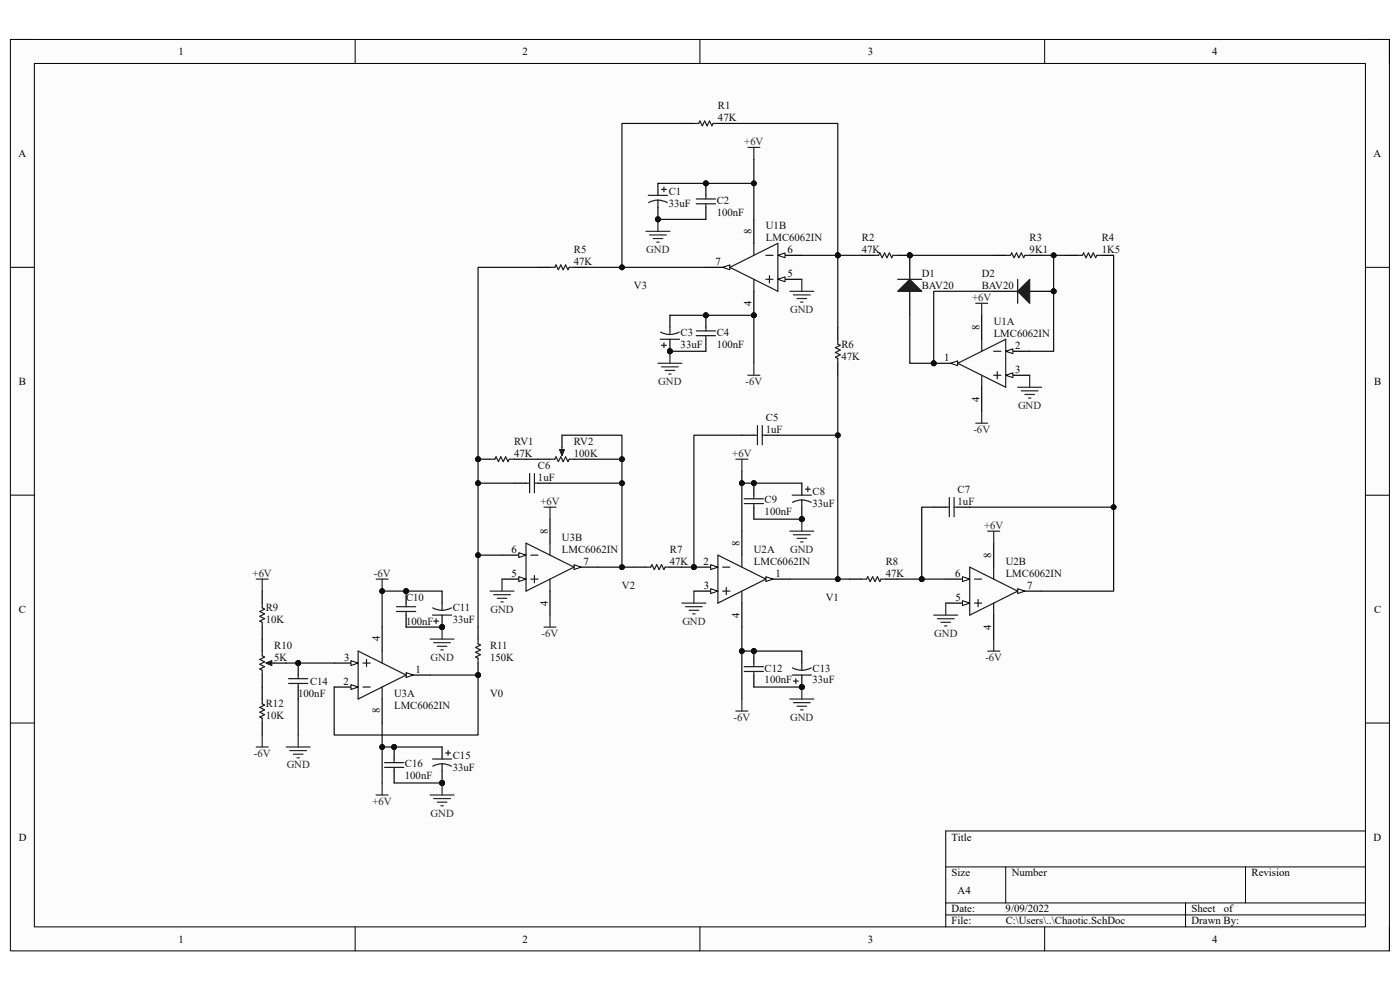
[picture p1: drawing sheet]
<svg xmlns="http://www.w3.org/2000/svg" width="297mm" height="210mm" viewBox="0 0 297 210" stroke-linecap="round" stroke-linejoin="round" font-family="sans-serif">
<path d="M2.2 8.4h292.6v193.3h-292.6z" fill-rule="evenodd" fill="#fcfcfc"/>
<path d="M2.2 8.4h292.6v193.3h-292.6z" fill="none" stroke="#000" stroke-width=".21"/>
<path d="M7.3 13.5h282.4v183.1h-282.4z" fill-rule="evenodd" fill="#fcfcfc"/>
<g fill="none" stroke="#000" stroke-width=".21">
<path d="M2.2 8.4h5.1M7.3 13.5h282.4v183.1h-282.4zM75.3 8.4v5.1M148.5 8.4v5.1M221.6 8.4v5.1M289.7 8.4h5.1v5.1M2.2 56.7h5.1M289.7 56.7h5.1M2.2 105h5.1M289.7 105.1h5.1M2.2 153.4h5.1M289.7 153.4h5.1"/>
<path d="M289.7 176.3h-89.1v20.3M75.3 196.6v5.1M148.5 196.6v5.1M200.6 183.9h89.1M200.6 191.5h89.1M200.6 194.1h89.1M213.4 183.9v7.6M221.6 196.6v5.1M251.5 191.5v5.1M264.2 183.9v7.6M294.8 196.6v5.1"/>
</g>
<circle cx="101.4" cy="97.4" r=".51" fill="#0e0e0e"/>
<circle cx="101.4" cy="97.4" r=".51" fill="none" stroke="#0e0e0e" stroke-width=".21"/>
<path d="M101.4 97.4h2.6M109.1 97.4h2.5" fill="none" stroke="#000" stroke-width=".25"/>
<circle cx="101.4" cy="97.4" r=".51" fill="#0e0e0e"/>
<circle cx="101.4" cy="97.4" r=".51" fill="none" stroke="#0e0e0e" stroke-width=".21"/>
<path d="M104 97.4h1l.2-.5 .5 1 .6-1 .5 1 .5-1 .5 1 .2-.5h1.1M137 120.3h1.1l.2-.5 .5 1 .5-1 .5 1 .5-1 .6 1 .2-.5h1" fill="none" stroke="#1c1c1c" stroke-width=".25"/>
<path d="M134.5 120.3h2.5M142.1 120.3h2.6M70.9 140.7h5.1" fill="none" stroke="#000" stroke-width=".25"/>
<path d="M74.5 140.1l1.5 .6-1.5 .5z" fill="#fbfbfb"/>
<path d="M74.5 140.1l1.5 .6-1.5 .5z" fill="none" stroke="#000" stroke-width=".21"/>
<path d="M70.9 145.7h5.1" fill="none" stroke="#000" stroke-width=".25"/>
<path d="M74.5 145.2l1.5 .5-1.5 .6z" fill="#fbfbfb"/>
<path d="M74.5 145.2l1.5 .5-1.5 .6z" fill="none" stroke="#000" stroke-width=".21"/>
<path d="M86.2 143.2h5" fill="none" stroke="#000" stroke-width=".25"/>
<path d="M86.2 142.7l1.5 .5-1.5 .5z" fill="#fbfbfb"/>
<path d="M86.2 142.7l1.5 .5-1.5 .5z" fill="none" stroke="#000" stroke-width=".21"/>
<path d="M76 138.1l10.2 5.1-10.2 5.1zM77.8 139.9v1.5M81.1 138.1v2.6M77 145.7h1.5M77 140.7h1.5M81.1 145.7v2.6" fill="none" stroke="#1c1c1c" stroke-width=".25"/>
<path d="M81.1 133v5.1M106.5 122.9h5.1M81.1 148.3v5.1" fill="none" stroke="#000" stroke-width=".25"/>
<path d="M110.1 122.3l1.5 .6-1.5 .5z" fill="#fbfbfb"/>
<path d="M110.1 122.3l1.5 .6-1.5 .5z" fill="none" stroke="#000" stroke-width=".21"/>
<path d="M106.5 117.8h5.1" fill="none" stroke="#000" stroke-width=".25"/>
<path d="M110.1 117.3l1.5 .5-1.5 .5z" fill="#fbfbfb"/>
<path d="M110.1 117.3l1.5 .5-1.5 .5z" fill="none" stroke="#000" stroke-width=".21"/>
<path d="M121.8 120.3h5.1" fill="none" stroke="#000" stroke-width=".25"/>
<path d="M121.8 119.8l1.5 .5-1.5 .5z" fill="#fbfbfb"/>
<path d="M121.8 119.8l1.5 .5-1.5 .5z" fill="none" stroke="#000" stroke-width=".21"/>
<path d="M111.6 115.2l10.2 5.1-10.2 5.1zM112.6 117.8h1.5M116.7 115.2v2.6M112.6 122.9h1.5M113.4 122.1v1.5M116.7 122.9v2.5" fill="none" stroke="#1c1c1c" stroke-width=".25"/>
<path d="M116.7 110.1v5.1M116.7 125.4v5.1" fill="none" stroke="#000" stroke-width=".25"/>
<circle cx="86.2" cy="125.4" r=".51" fill="#0e0e0e"/>
<circle cx="86.2" cy="125.4" r=".51" fill="none" stroke="#0e0e0e" stroke-width=".21"/>
<path d="M86.2 125.4v2.5M86.2 130.5v2.5" fill="none" stroke="#000" stroke-width=".25"/>
<circle cx="86.2" cy="125.4" r=".51" fill="#0e0e0e"/>
<circle cx="86.2" cy="125.4" r=".51" fill="none" stroke="#0e0e0e" stroke-width=".21"/>
<path d="M84.1 128.7h4.1M84.1 129.7h4.1M86.2 127.9v.8M86.2 129.7v.8" fill="none" stroke="#1c1c1c" stroke-width=".25"/>
<circle cx="83.6" cy="158.5" r=".51" fill="#0e0e0e"/>
<circle cx="83.6" cy="158.5" r=".51" fill="none" stroke="#0e0e0e" stroke-width=".21"/>
<path d="M83.6 158.5v2.5M83.6 163.6v2.5" fill="none" stroke="#000" stroke-width=".25"/>
<circle cx="83.6" cy="158.5" r=".51" fill="#0e0e0e"/>
<circle cx="83.6" cy="158.5" r=".51" fill="none" stroke="#0e0e0e" stroke-width=".21"/>
<path d="M81.6 161.8h4M81.6 162.8h4M83.6 161v.8M83.6 162.8v.8" fill="none" stroke="#1c1c1c" stroke-width=".25"/>
<circle cx="93.8" cy="166.1" r=".51" fill="#0e0e0e"/>
<circle cx="93.8" cy="166.1" r=".51" fill="none" stroke="#0e0e0e" stroke-width=".21"/>
<path d="M93.8 158.5v2.5M93.8 163.6v2.5" fill="none" stroke="#000" stroke-width=".25"/>
<circle cx="93.8" cy="166.1" r=".51" fill="#0e0e0e"/>
<circle cx="93.8" cy="166.1" r=".51" fill="none" stroke="#0e0e0e" stroke-width=".21"/>
<path d="M94.6 159.7h1M95.1 159.2v1M91.8 161h4M93.8 162l.8 .1 1.2 .4M93.8 162l-.8 .1-1.2 .4M93.8 162v1.6" fill="none" stroke="#1c1c1c" stroke-width=".25"/>
<circle cx="93.8" cy="133" r=".51" fill="#0e0e0e"/>
<circle cx="93.8" cy="133" r=".51" fill="none" stroke="#0e0e0e" stroke-width=".21"/>
<path d="M93.8 130.5v2.5" fill="none" stroke="#000" stroke-width=".25"/>
<circle cx="93.8" cy="133" r=".51" fill="#0e0e0e"/>
<circle cx="93.8" cy="133" r=".51" fill="none" stroke="#0e0e0e" stroke-width=".21"/>
<path d="M93.8 125.4v2.5" fill="none" stroke="#000" stroke-width=".25"/>
<path d="M91.8 130.5h4M91.8 129l1.2 .4 .8 .1M92 131.8h1M92.5 131.2v1.1M93.8 127.9v1.6M95.8 129l-1.2 .4-.8 .1" fill="none" stroke="#1c1c1c" stroke-width=".25"/>
<path d="M91.2 135.6h5.1M92 136.3h3.6M92.8 137.1h2M93.5 137.9h.5M93.8 133v2.6" fill="none" stroke="#262626" stroke-width=".25"/>
<circle cx="93.8" cy="133" r=".51" fill="#0e0e0e"/>
<circle cx="93.8" cy="133" r=".51" fill="none" stroke="#0e0e0e" stroke-width=".21"/>
<path d="M79.8 168.6h2.5M81.1 166.1v2.5M91.2 168.6h5.1M92 169.4h3.6M92.8 170.2h2M93.5 170.9h.5M93.8 166.1v2.5" fill="none" stroke="#262626" stroke-width=".25"/>
<circle cx="93.8" cy="166.1" r=".51" fill="#0e0e0e"/>
<circle cx="93.8" cy="166.1" r=".51" fill="none" stroke="#0e0e0e" stroke-width=".21"/>
<path d="M79.8 122.9h2.5M81.1 122.9v2.5" fill="none" stroke="#262626" stroke-width=".25"/>
<circle cx="81.1" cy="125.4" r=".51" fill="#0e0e0e"/>
<circle cx="81.1" cy="125.4" r=".51" fill="none" stroke="#0e0e0e" stroke-width=".21"/>
<path d="M55.6 135.6v2.5M55.6 143.2v2.5" fill="none" stroke="#000" stroke-width=".25"/>
<path d="M56.9 140.7h1.3" fill="none" stroke="#1c1c1c" stroke-width=".25"/>
<path d="M56.4 140.7l1.3-.6v1.1z" fill="#1c1c1c"/>
<path d="M55.6 127.9v1.1l.5 .2-1 .5 1 .5-1 .5 1 .5-1 .6 .5 .2v1M55.6 138.1v1l.5 .3-1 .5 1 .5-1 .5 1 .5-1 .5 .5 .3v1M56.4 140.7l1.3-.6v1.1z" fill="none" stroke="#1c1c1c" stroke-width=".25"/>
<path d="M55.6 125.4v2.5M55.6 133v2.6M58.2 140.7h2.5" fill="none" stroke="#000" stroke-width=".25"/>
<path d="M115.4 107.6h2.6M116.7 107.6v2.5M54.4 122.9h2.5M55.6 122.9v2.5M104 125.4h5.1M104.7 126.2h3.6M105.5 126.9h2M106.3 127.7h.5M106.5 122.9v2.5M115.4 133h2.6M116.7 130.5v2.5" fill="none" stroke="#262626" stroke-width=".25"/>
<circle cx="101.4" cy="143.2" r=".51" fill="#0e0e0e"/>
<circle cx="101.4" cy="143.2" r=".51" fill="none" stroke="#0e0e0e" stroke-width=".21"/>
<path d="M101.4 133v2.6M101.4 140.7v2.5" fill="none" stroke="#000" stroke-width=".25"/>
<circle cx="101.4" cy="143.2" r=".51" fill="#0e0e0e"/>
<circle cx="101.4" cy="143.2" r=".51" fill="none" stroke="#0e0e0e" stroke-width=".21"/>
<path d="M119.2 94.9v1.2M111.6 102.5h.8M112.4 100.5v4M113.4 100.5v4M113.4 102.5h.7M101.4 135.6v1l.5 .2-1 .6 1 .5-1 .5 1 .5-1 .5 .5 .2v1.1" fill="none" stroke="#1c1c1c" stroke-width=".25"/>
<path d="M114.1 97.4h2.6M121.8 97.4h2.5M109.1 102.5h2.5M114.1 102.5h2.6" fill="none" stroke="#000" stroke-width=".25"/>
<path d="M118.7 95.4h1l-.5 1.3z" fill="#1c1c1c"/>
<path d="M116.7 97.4h1l.3-.5 .5 1 .5-1 .5 1 .5-1 .5 1 .3-.5h1M118.7 95.4h1l-.5 1.3z" fill="none" stroke="#1c1c1c" stroke-width=".25"/>
<path d="M119.2 92.3v2.6" fill="none" stroke="#000" stroke-width=".25"/>
<circle cx="159.9" cy="102.5" r=".51" fill="#0e0e0e"/>
<circle cx="159.9" cy="102.5" r=".51" fill="none" stroke="#0e0e0e" stroke-width=".21"/>
<path d="M159.9 102.5v2.5M159.9 107.6v2.5" fill="none" stroke="#000" stroke-width=".25"/>
<circle cx="159.9" cy="102.5" r=".51" fill="#0e0e0e"/>
<circle cx="159.9" cy="102.5" r=".51" fill="none" stroke="#0e0e0e" stroke-width=".21"/>
<path d="M157.9 105.8h4.1M157.9 106.8h4.1M159.9 105v.8M159.9 106.8v.8" fill="none" stroke="#1c1c1c" stroke-width=".25"/>
<circle cx="159.9" cy="138.1" r=".51" fill="#0e0e0e"/>
<circle cx="159.9" cy="138.1" r=".51" fill="none" stroke="#0e0e0e" stroke-width=".21"/>
<path d="M159.9 138.1v2.6M159.9 143.2v2.5" fill="none" stroke="#000" stroke-width=".25"/>
<circle cx="159.9" cy="138.1" r=".51" fill="#0e0e0e"/>
<circle cx="159.9" cy="138.1" r=".51" fill="none" stroke="#0e0e0e" stroke-width=".21"/>
<path d="M157.9 141.4h4.1M157.9 142.4h4.1M159.9 140.7v.7M159.9 142.4v.8" fill="none" stroke="#1c1c1c" stroke-width=".25"/>
<circle cx="170.1" cy="145.7" r=".51" fill="#0e0e0e"/>
<circle cx="170.1" cy="145.7" r=".51" fill="none" stroke="#0e0e0e" stroke-width=".21"/>
<path d="M170.1 143.2v2.5" fill="none" stroke="#000" stroke-width=".25"/>
<circle cx="170.1" cy="145.7" r=".51" fill="#0e0e0e"/>
<circle cx="170.1" cy="145.7" r=".51" fill="none" stroke="#0e0e0e" stroke-width=".21"/>
<path d="M170.1 138.1v2.6" fill="none" stroke="#000" stroke-width=".25"/>
<path d="M168.1 143.2h4M168.1 141.7l.8 .3 1.2 .2M168.3 144.5h1M168.8 144v1M170.1 140.7v1.5M172.1 141.7l-1.2 .4-.8 .1" fill="none" stroke="#1c1c1c" stroke-width=".25"/>
<circle cx="170.1" cy="110.1" r=".51" fill="#0e0e0e"/>
<circle cx="170.1" cy="110.1" r=".51" fill="none" stroke="#0e0e0e" stroke-width=".21"/>
<path d="M170.1 102.5v2.5M170.1 107.6v2.5" fill="none" stroke="#000" stroke-width=".25"/>
<circle cx="170.1" cy="110.1" r=".51" fill="#0e0e0e"/>
<circle cx="170.1" cy="110.1" r=".51" fill="none" stroke="#0e0e0e" stroke-width=".21"/>
<path d="M168.1 105h4M170.1 106.1l1.2 .1 .8 .4M170.1 106.1l-1.2 .1-.8 .4M170.1 106.1v1.5M170.9 103.8h1M171.4 103.3v1" fill="none" stroke="#1c1c1c" stroke-width=".25"/>
<path d="M167.6 112.7h5.1M168.3 113.4h3.6M169.1 114.2h2M169.9 115h.5M170.1 110.1v2.6" fill="none" stroke="#262626" stroke-width=".25"/>
<circle cx="170.1" cy="110.1" r=".51" fill="#0e0e0e"/>
<circle cx="170.1" cy="110.1" r=".51" fill="none" stroke="#0e0e0e" stroke-width=".21"/>
<path d="M156.1 97.4h2.6M157.4 97.4v2.6M167.6 148.3h5.1M168.3 149.1h3.6M169.1 149.8h2M169.9 150.6h.5M170.1 145.7v2.6" fill="none" stroke="#262626" stroke-width=".25"/>
<circle cx="170.1" cy="145.7" r=".51" fill="#0e0e0e"/>
<circle cx="170.1" cy="145.7" r=".51" fill="none" stroke="#0e0e0e" stroke-width=".21"/>
<path d="M156.1 150.8h2.6M157.4 148.3v2.5" fill="none" stroke="#262626" stroke-width=".25"/>
<circle cx="147.2" cy="120.3" r=".51" fill="#0e0e0e"/>
<circle cx="147.2" cy="120.3" r=".51" fill="none" stroke="#0e0e0e" stroke-width=".21"/>
<path d="M147.2 125.4h5.1" fill="none" stroke="#000" stroke-width=".25"/>
<path d="M150.8 124.9l1.5 .5-1.5 .5z" fill="#fbfbfb"/>
<path d="M150.8 124.9l1.5 .5-1.5 .5z" fill="none" stroke="#000" stroke-width=".21"/>
<path d="M147.2 120.3h5.1" fill="none" stroke="#000" stroke-width=".25"/>
<path d="M150.8 119.8l1.5 .5-1.5 .5z" fill="#fbfbfb"/>
<path d="M150.8 119.8l1.5 .5-1.5 .5z" fill="none" stroke="#000" stroke-width=".21"/>
<circle cx="147.2" cy="120.3" r=".51" fill="#0e0e0e"/>
<circle cx="147.2" cy="120.3" r=".51" fill="none" stroke="#0e0e0e" stroke-width=".21"/>
<path d="M162.5 122.9h5.1" fill="none" stroke="#000" stroke-width=".25"/>
<path d="M162.5 122.3l1.5 .6-1.5 .5z" fill="#fbfbfb"/>
<path d="M162.5 122.3l1.5 .6-1.5 .5z" fill="none" stroke="#000" stroke-width=".21"/>
<path d="M159.9 92.3h.8M160.7 90.3v4.1M161.7 90.3v4.1M161.7 92.3h.8M152.3 117.8l10.2 5.1-10.2 5zM157.4 117.8v2.5M153.3 120.3h1.5M153.3 125.4h1.5M154.1 124.6v1.6M157.4 125.4v2.5" fill="none" stroke="#1c1c1c" stroke-width=".25"/>
<path d="M157.4 92.3h2.5M162.5 92.3h2.5M157.4 112.7v5.1M157.4 127.9v5.1M200.6 127.9h5.1" fill="none" stroke="#000" stroke-width=".25"/>
<path d="M144.7 127.9h5.1M145.4 128.7h3.6M146.2 129.5h2M147 130.2h.5M147.2 125.4v2.5" fill="none" stroke="#262626" stroke-width=".25"/>
<path d="M204.2 127.4l1.5 .5-1.5 .5z" fill="#fbfbfb"/>
<path d="M204.2 127.4l1.5 .5-1.5 .5z" fill="none" stroke="#000" stroke-width=".21"/>
<path d="M200.6 122.9h5.1" fill="none" stroke="#000" stroke-width=".25"/>
<path d="M204.2 122.3l1.5 .6-1.5 .5z" fill="#fbfbfb"/>
<path d="M204.2 122.3l1.5 .6-1.5 .5z" fill="none" stroke="#000" stroke-width=".21"/>
<path d="M215.9 125.4h5.1" fill="none" stroke="#000" stroke-width=".25"/>
<path d="M215.9 124.9l1.5 .5-1.5 .5z" fill="#fbfbfb"/>
<path d="M215.9 124.9l1.5 .5-1.5 .5z" fill="none" stroke="#000" stroke-width=".21"/>
<path d="M200.6 107.6h.8M201.4 105.6v4M202.4 105.6v4M202.4 107.6h.8M182.8 122.9h1l.3-.6 .5 1.1 .5-1.1 .5 1.1 .5-1.1 .5 1.1 .3-.5h1M205.7 120.3l10.2 5.1-10.2 5.1zM206.7 122.9h1.6M206.7 127.9h1.6M207.5 127.2v1.5M210.8 120.3v2.6M210.8 127.9v2.6" fill="none" stroke="#1c1c1c" stroke-width=".25"/>
<path d="M198.1 107.6h2.5M203.2 107.6h2.5M210.8 115.2v5.1M180.3 122.9h2.5M187.9 122.9h2.6M210.8 130.5v5.1" fill="none" stroke="#000" stroke-width=".25"/>
<path d="M198.1 130.5h5.1M198.9 131.3h3.5M199.6 132h2.1M200.4 132.8h.5M200.6 127.9v2.6" fill="none" stroke="#262626" stroke-width=".25"/>
<circle cx="159.9" cy="66.9" r=".51" fill="#0e0e0e"/>
<circle cx="159.9" cy="66.9" r=".51" fill="none" stroke="#0e0e0e" stroke-width=".21"/>
<path d="M165 59.3h5.1" fill="none" stroke="#000" stroke-width=".25"/>
<path d="M165 59.3l1.5-.6v1.1z" fill="#fbfbfb"/>
<path d="M165 59.3l1.5-.6v1.1z" fill="none" stroke="#000" stroke-width=".21"/>
<path d="M165 54.2h5.1" fill="none" stroke="#000" stroke-width=".25"/>
<path d="M165 54.2l1.5-.5v1z" fill="#fbfbfb"/>
<path d="M165 54.2l1.5-.5v1z" fill="none" stroke="#000" stroke-width=".21"/>
<path d="M149.8 56.7h5" fill="none" stroke="#000" stroke-width=".25"/>
<path d="M153.3 56.7l1.5-.5v1z" fill="#fbfbfb"/>
<path d="M153.3 56.7l1.5-.5v1z" fill="none" stroke="#000" stroke-width=".21"/>
<path d="M154.8 56.7l10.2-5.1v10.2zM159.9 51.6v2.6M159.9 59.3v2.5M162.5 54.2h1.5M162.5 59.3h1.5M163.2 58.5v1.5" fill="none" stroke="#1c1c1c" stroke-width=".25"/>
<path d="M159.9 46.5v5.1M159.9 61.8v5.1" fill="none" stroke="#000" stroke-width=".25"/>
<circle cx="159.9" cy="66.9" r=".51" fill="#0e0e0e"/>
<circle cx="159.9" cy="66.9" r=".51" fill="none" stroke="#0e0e0e" stroke-width=".21"/>
<circle cx="198.1" cy="77.1" r=".51" fill="#0e0e0e"/>
<circle cx="198.1" cy="77.1" r=".51" fill="none" stroke="#0e0e0e" stroke-width=".21"/>
<path d="M213.4 79.6h5.1" fill="none" stroke="#000" stroke-width=".25"/>
<path d="M213.4 79.6l1.5-.5v1z" fill="#fbfbfb"/>
<path d="M213.4 79.6l1.5-.5v1z" fill="none" stroke="#000" stroke-width=".21"/>
<path d="M213.4 74.5h5.1" fill="none" stroke="#000" stroke-width=".25"/>
<path d="M213.4 74.5l1.5-.5v1z" fill="#fbfbfb"/>
<path d="M213.4 74.5l1.5-.5v1z" fill="none" stroke="#000" stroke-width=".21"/>
<path d="M198.1 77.1h5.1" fill="none" stroke="#000" stroke-width=".25"/>
<path d="M201.7 77.1l1.5-.5v1z" fill="#fbfbfb"/>
<path d="M201.7 77.1l1.5-.5v1z" fill="none" stroke="#000" stroke-width=".21"/>
<circle cx="198.1" cy="77.1" r=".51" fill="#0e0e0e"/>
<circle cx="198.1" cy="77.1" r=".51" fill="none" stroke="#0e0e0e" stroke-width=".21"/>
<path d="M213.4 54.2h1l.2-.5 .5 1 .5-1 .6 1 .5-1 .5 1 .2-.5h1.1M228.6 54.2h1l.3-.5 .5 1 .5-1 .5 1 .5-1 .5 1 .3-.5h1M203.2 77.1l10.2-5.1v10.1zM208.3 72v2.5M208.3 79.6v2.5M210.8 74.5h1.5M210.8 79.6h1.5M211.6 78.8v1.6" fill="none" stroke="#1c1c1c" stroke-width=".25"/>
<path d="M210.8 54.2h2.6M218.5 54.2h2.5M226.1 54.2h2.5M233.7 54.2h2.6M208.3 66.9v5.1M208.3 82.1v5.1" fill="none" stroke="#000" stroke-width=".25"/>
<circle cx="223.5" cy="61.8" r=".51" fill="#0e0e0e"/>
<circle cx="223.5" cy="61.8" r=".51" fill="none" stroke="#0e0e0e" stroke-width=".21"/>
<path d="M218.5 61.8h5" fill="none" stroke="#000" stroke-width=".25"/>
<circle cx="223.5" cy="61.8" r=".51" fill="#0e0e0e"/>
<circle cx="223.5" cy="61.8" r=".51" fill="none" stroke="#0e0e0e" stroke-width=".21"/>
<path d="M210.8 61.8h5.1" fill="none" stroke="#000" stroke-width=".25"/>
<path d="M215.9 61.8l2.6-2.5v5z" fill="#1c1c1c"/>
<path d="M215.9 59.3v5M215.9 61.8l2.6-2.5v5z" fill="none" stroke="#1c1c1c" stroke-width=".25"/>
<circle cx="193" cy="54.2" r=".51" fill="#0e0e0e"/>
<circle cx="193" cy="54.2" r=".51" fill="none" stroke="#0e0e0e" stroke-width=".21"/>
<path d="M193 54.2v5.1M193 61.8v5.1" fill="none" stroke="#000" stroke-width=".25"/>
<circle cx="193" cy="54.2" r=".51" fill="#0e0e0e"/>
<circle cx="193" cy="54.2" r=".51" fill="none" stroke="#0e0e0e" stroke-width=".21"/>
<path d="M190.5 61.8l2.5-2.5 2.5 2.5z" fill="#1c1c1c"/>
<path d="M190.5 59.3h5M190.5 61.8l2.5-2.5 2.5 2.5z" fill="none" stroke="#1c1c1c" stroke-width=".25"/>
<path d="M218.5 79.6v2.5M215.9 82.1h5.1M216.7 82.9h3.5M217.4 83.7h2.1M218.2 84.4h.5" fill="none" stroke="#262626" stroke-width=".25"/>
<circle cx="193" cy="54.2" r=".51" fill="#0e0e0e"/>
<circle cx="193" cy="54.2" r=".51" fill="none" stroke="#0e0e0e" stroke-width=".21"/>
<path d="M190.5 54.2h2.5" fill="none" stroke="#000" stroke-width=".25"/>
<circle cx="193" cy="54.2" r=".51" fill="#0e0e0e"/>
<circle cx="193" cy="54.2" r=".51" fill="none" stroke="#0e0e0e" stroke-width=".21"/>
<path d="M182.8 54.2h2.6M177.7 69.4v2.6M177.7 77.1v2.5" fill="none" stroke="#000" stroke-width=".25"/>
<path d="M185.4 54.2h1l.2-.5 .6 1 .5-1 .5 1 .5-1 .5 1 .2-.5h1.1M177.7 72v1l.6 .2-1.1 .6 1.1 .5-1.1 .5 1.1 .5-1.1 .5 .5 .2v1.1" fill="none" stroke="#1c1c1c" stroke-width=".25"/>
<path d="M170.1 59.3v2.5M167.6 61.8h5.1M168.3 62.6h3.6M169.1 63.3h2M169.9 64.1h.5" fill="none" stroke="#262626" stroke-width=".25"/>
<circle cx="149.8" cy="38.9" r=".51" fill="#0e0e0e"/>
<circle cx="149.8" cy="38.9" r=".51" fill="none" stroke="#0e0e0e" stroke-width=".21"/>
<path d="M149.8 38.9v2.5M149.8 44v2.5" fill="none" stroke="#000" stroke-width=".25"/>
<circle cx="149.8" cy="38.9" r=".51" fill="#0e0e0e"/>
<circle cx="149.8" cy="38.9" r=".51" fill="none" stroke="#0e0e0e" stroke-width=".21"/>
<path d="M147.7 42.2h4.1M147.7 43.2h4.1M149.8 41.4v.8M149.8 43.2v.8" fill="none" stroke="#1c1c1c" stroke-width=".25"/>
<circle cx="139.6" cy="46.5" r=".51" fill="#0e0e0e"/>
<circle cx="139.6" cy="46.5" r=".51" fill="none" stroke="#0e0e0e" stroke-width=".21"/>
<path d="M139.6 38.9v2.5M139.6 44v2.5" fill="none" stroke="#000" stroke-width=".25"/>
<circle cx="139.6" cy="46.5" r=".51" fill="#0e0e0e"/>
<circle cx="139.6" cy="46.5" r=".51" fill="none" stroke="#0e0e0e" stroke-width=".21"/>
<path d="M140.9 39.7v1M137.5 41.4h4.1M139.6 42.5h.8l1.2 .5M139.6 42.5h-.8l-1.2 .5M139.6 42.5v1.5M140.3 40.2h1.1" fill="none" stroke="#1c1c1c" stroke-width=".25"/>
<path d="M137 49.1h5.1M137.8 49.8h3.6M138.6 50.6h2M139.3 51.4h.5M139.6 46.5v2.6" fill="none" stroke="#262626" stroke-width=".25"/>
<circle cx="139.6" cy="46.5" r=".51" fill="#0e0e0e"/>
<circle cx="139.6" cy="46.5" r=".51" fill="none" stroke="#0e0e0e" stroke-width=".21"/>
<path d="M158.7 31.3h2.5M159.9 31.3v2.5" fill="none" stroke="#262626" stroke-width=".25"/>
<path d="M144.7 26.2h2.5M152.3 26.2h2.5M114.1 56.7h2.6M121.8 56.7h2.5" fill="none" stroke="#000" stroke-width=".25"/>
<path d="M147.2 26.2h1l.3-.5 .5 1 .5-1 .5 1 .5-1 .5 1 .3-.5h1M116.7 56.7h1l.3-.5 .5 1 .5-1 .5 1 .5-1 .5 1 .3-.5h1" fill="none" stroke="#1c1c1c" stroke-width=".25"/>
<circle cx="149.8" cy="66.9" r=".51" fill="#0e0e0e"/>
<circle cx="149.8" cy="66.9" r=".51" fill="none" stroke="#0e0e0e" stroke-width=".21"/>
<path d="M149.8 66.9v2.5M149.8 72v2.5" fill="none" stroke="#000" stroke-width=".25"/>
<circle cx="149.8" cy="66.9" r=".51" fill="#0e0e0e"/>
<circle cx="149.8" cy="66.9" r=".51" fill="none" stroke="#0e0e0e" stroke-width=".21"/>
<path d="M147.7 70.2h4.1M147.7 71.2h4.1M149.8 69.4v.8M149.8 71.2v.8" fill="none" stroke="#1c1c1c" stroke-width=".25"/>
<circle cx="142.1" cy="74.5" r=".51" fill="#0e0e0e"/>
<circle cx="142.1" cy="74.5" r=".51" fill="none" stroke="#0e0e0e" stroke-width=".21"/>
<path d="M142.1 72v2.5" fill="none" stroke="#000" stroke-width=".25"/>
<circle cx="142.1" cy="74.5" r=".51" fill="#0e0e0e"/>
<circle cx="142.1" cy="74.5" r=".51" fill="none" stroke="#0e0e0e" stroke-width=".21"/>
<path d="M142.1 66.9v2.5" fill="none" stroke="#000" stroke-width=".25"/>
<path d="M140.1 72h4.1M140.1 70.4l.8 .4 1.2 .2M140.3 73.2h1.1M140.9 72.7v1.1M142.1 69.4v1.6M144.1 70.4l-.8 .4-1.2 .2" fill="none" stroke="#1c1c1c" stroke-width=".25"/>
<path d="M139.6 77.1h5.1M140.3 77.8h3.6M141.1 78.6h2M141.9 79.3h.5M142.1 74.5v2.6" fill="none" stroke="#262626" stroke-width=".25"/>
<circle cx="142.1" cy="74.5" r=".51" fill="#0e0e0e"/>
<circle cx="142.1" cy="74.5" r=".51" fill="none" stroke="#0e0e0e" stroke-width=".21"/>
<path d="M158.7 79.6h2.5M159.9 77.1v2.5" fill="none" stroke="#262626" stroke-width=".25"/>
<circle cx="63.3" cy="140.7" r=".51" fill="#0e0e0e"/>
<circle cx="63.3" cy="140.7" r=".51" fill="none" stroke="#0e0e0e" stroke-width=".21"/>
<path d="M63.3 140.7v2.5M63.3 145.7v2.6" fill="none" stroke="#000" stroke-width=".25"/>
<circle cx="63.3" cy="140.7" r=".51" fill="#0e0e0e"/>
<circle cx="63.3" cy="140.7" r=".51" fill="none" stroke="#0e0e0e" stroke-width=".21"/>
<path d="M55.6 148.3v1l.5 .3-1 .5 1 .5-1 .5 1 .5-1 .5 .5 .3v1M61.2 144h4.1M61.2 145h4.1M63.3 143.2v.8M63.3 145v.7" fill="none" stroke="#1c1c1c" stroke-width=".25"/>
<g fill="none" stroke="#262626" stroke-width=".25">
<path d="M207 64.3h2.5M208.3 64.3v2.6M207 89.8h2.5M208.3 87.2v2.6M209.5 112.7h2.6M210.8 112.7v2.5M209.5 138.1h2.6M210.8 135.6v2.5M54.4 158.5h2.5M55.6 155.9v2.6M60.7 158.5h5.1M61.5 159.2h3.5"/>
<path d="M62.2 160h2.1M63.3 155.9v2.6M63 160.8h.5"/>
</g>
<path d="M55.6 145.7v2.6M55.6 153.4v2.5" fill="none" stroke="#000" stroke-width=".25"/>
<path d="M83.6 166.1h10.2" fill="none" stroke="#0e0e0e" stroke-width=".25"/>
<circle cx="93.8" cy="166.1" r=".51" fill="#0e0e0e"/>
<circle cx="93.8" cy="166.1" r=".51" fill="none" stroke="#0e0e0e" stroke-width=".21"/>
<path d="M106.5 117.8h-5.1v15.2" fill="none" stroke="#0e0e0e" stroke-width=".25"/>
<circle cx="101.4" cy="117.8" r=".51" fill="#0e0e0e"/>
<circle cx="101.4" cy="117.8" r=".51" fill="none" stroke="#0e0e0e" stroke-width=".21"/>
<path d="M116.7 102.5h15.2v17.8h-5" fill="none" stroke="#0e0e0e" stroke-width=".25"/>
<circle cx="131.9" cy="120.3" r=".51" fill="#0e0e0e"/>
<circle cx="131.9" cy="120.3" r=".51" fill="none" stroke="#0e0e0e" stroke-width=".21"/>
<circle cx="131.9" cy="102.5" r=".51" fill="#0e0e0e"/>
<circle cx="131.9" cy="102.5" r=".51" fill="none" stroke="#0e0e0e" stroke-width=".21"/>
<path d="M109.1 102.5h-7.7v15.3" fill="none" stroke="#0e0e0e" stroke-width=".25"/>
<circle cx="101.4" cy="117.8" r=".51" fill="#0e0e0e"/>
<circle cx="101.4" cy="117.8" r=".51" fill="none" stroke="#0e0e0e" stroke-width=".21"/>
<circle cx="101.4" cy="102.5" r=".51" fill="#0e0e0e"/>
<circle cx="101.4" cy="102.5" r=".51" fill="none" stroke="#0e0e0e" stroke-width=".21"/>
<path d="M124.3 97.4h7.6" fill="none" stroke="#0e0e0e" stroke-width=".25"/>
<circle cx="131.9" cy="97.4" r=".51" fill="#0e0e0e"/>
<circle cx="131.9" cy="97.4" r=".51" fill="none" stroke="#0e0e0e" stroke-width=".21"/>
<path d="M111.6 97.4h2.5M119.2 92.3h12.7v10.2" fill="none" stroke="#0e0e0e" stroke-width=".25"/>
<circle cx="131.9" cy="97.4" r=".51" fill="#0e0e0e"/>
<circle cx="131.9" cy="97.4" r=".51" fill="none" stroke="#0e0e0e" stroke-width=".21"/>
<circle cx="131.9" cy="102.5" r=".51" fill="#0e0e0e"/>
<circle cx="131.9" cy="102.5" r=".51" fill="none" stroke="#0e0e0e" stroke-width=".21"/>
<path d="M157.4 102.5h12.7" fill="none" stroke="#0e0e0e" stroke-width=".25"/>
<circle cx="159.9" cy="102.5" r=".51" fill="#0e0e0e"/>
<circle cx="159.9" cy="102.5" r=".51" fill="none" stroke="#0e0e0e" stroke-width=".21"/>
<circle cx="157.4" cy="102.5" r=".51" fill="#0e0e0e"/>
<circle cx="157.4" cy="102.5" r=".51" fill="none" stroke="#0e0e0e" stroke-width=".21"/>
<path d="M159.9 110.1h10.2" fill="none" stroke="#0e0e0e" stroke-width=".25"/>
<circle cx="170.1" cy="110.1" r=".51" fill="#0e0e0e"/>
<circle cx="170.1" cy="110.1" r=".51" fill="none" stroke="#0e0e0e" stroke-width=".21"/>
<path d="M159.9 145.7h10.2" fill="none" stroke="#0e0e0e" stroke-width=".25"/>
<circle cx="170.1" cy="145.7" r=".51" fill="#0e0e0e"/>
<circle cx="170.1" cy="145.7" r=".51" fill="none" stroke="#0e0e0e" stroke-width=".21"/>
<path d="M170.1 138.1h-12.7v10.2" fill="none" stroke="#0e0e0e" stroke-width=".25"/>
<circle cx="157.4" cy="138.1" r=".51" fill="#0e0e0e"/>
<circle cx="157.4" cy="138.1" r=".51" fill="none" stroke="#0e0e0e" stroke-width=".21"/>
<circle cx="159.9" cy="138.1" r=".51" fill="#0e0e0e"/>
<circle cx="159.9" cy="138.1" r=".51" fill="none" stroke="#0e0e0e" stroke-width=".21"/>
<path d="M157.4 133v5.1" fill="none" stroke="#0e0e0e" stroke-width=".25"/>
<circle cx="157.4" cy="138.1" r=".51" fill="#0e0e0e"/>
<circle cx="157.4" cy="138.1" r=".51" fill="none" stroke="#0e0e0e" stroke-width=".21"/>
<path d="M157.4 100v12.7" fill="none" stroke="#0e0e0e" stroke-width=".25"/>
<circle cx="157.4" cy="102.5" r=".51" fill="#0e0e0e"/>
<circle cx="157.4" cy="102.5" r=".51" fill="none" stroke="#0e0e0e" stroke-width=".21"/>
<path d="M131.9 120.3h2.6" fill="none" stroke="#0e0e0e" stroke-width=".25"/>
<circle cx="131.9" cy="120.3" r=".51" fill="#0e0e0e"/>
<circle cx="131.9" cy="120.3" r=".51" fill="none" stroke="#0e0e0e" stroke-width=".21"/>
<path d="M157.4 92.3h-10.2v28h-2.5" fill="none" stroke="#0e0e0e" stroke-width=".25"/>
<circle cx="147.2" cy="120.3" r=".51" fill="#0e0e0e"/>
<circle cx="147.2" cy="120.3" r=".51" fill="none" stroke="#0e0e0e" stroke-width=".21"/>
<path d="M165 92.3h12.7v30.6h-10.1" fill="none" stroke="#0e0e0e" stroke-width=".25"/>
<circle cx="177.7" cy="122.9" r=".51" fill="#0e0e0e"/>
<circle cx="177.7" cy="122.9" r=".51" fill="none" stroke="#0e0e0e" stroke-width=".21"/>
<circle cx="177.7" cy="92.3" r=".51" fill="#0e0e0e"/>
<circle cx="177.7" cy="92.3" r=".51" fill="none" stroke="#0e0e0e" stroke-width=".21"/>
<path d="M198.1 107.6h-2.6v15.3" fill="none" stroke="#0e0e0e" stroke-width=".25"/>
<circle cx="195.5" cy="122.9" r=".51" fill="#0e0e0e"/>
<circle cx="195.5" cy="122.9" r=".51" fill="none" stroke="#0e0e0e" stroke-width=".21"/>
<path d="M223.5 54.2v20.3h-5" fill="none" stroke="#0e0e0e" stroke-width=".25"/>
<circle cx="223.5" cy="54.2" r=".51" fill="#0e0e0e"/>
<circle cx="223.5" cy="54.2" r=".51" fill="none" stroke="#0e0e0e" stroke-width=".21"/>
<circle cx="223.5" cy="61.8" r=".51" fill="#0e0e0e"/>
<circle cx="223.5" cy="61.8" r=".51" fill="none" stroke="#0e0e0e" stroke-width=".21"/>
<path d="M221 54.2h5.1" fill="none" stroke="#0e0e0e" stroke-width=".25"/>
<circle cx="223.5" cy="54.2" r=".51" fill="#0e0e0e"/>
<circle cx="223.5" cy="54.2" r=".51" fill="none" stroke="#0e0e0e" stroke-width=".21"/>
<path d="M210.8 61.8h-12.7v15.3h-5.1v-10.2" fill="none" stroke="#0e0e0e" stroke-width=".25"/>
<circle cx="198.1" cy="77.1" r=".51" fill="#0e0e0e"/>
<circle cx="198.1" cy="77.1" r=".51" fill="none" stroke="#0e0e0e" stroke-width=".21"/>
<path d="M193 54.2h17.8" fill="none" stroke="#0e0e0e" stroke-width=".25"/>
<circle cx="193" cy="54.2" r=".51" fill="#0e0e0e"/>
<circle cx="193" cy="54.2" r=".51" fill="none" stroke="#0e0e0e" stroke-width=".21"/>
<path d="M177.7 79.6v12.7" fill="none" stroke="#0e0e0e" stroke-width=".25"/>
<circle cx="177.7" cy="92.3" r=".51" fill="#0e0e0e"/>
<circle cx="177.7" cy="92.3" r=".51" fill="none" stroke="#0e0e0e" stroke-width=".21"/>
<path d="M159.9 33.8v12.7" fill="none" stroke="#0e0e0e" stroke-width=".25"/>
<circle cx="159.9" cy="38.9" r=".51" fill="#0e0e0e"/>
<circle cx="159.9" cy="38.9" r=".51" fill="none" stroke="#0e0e0e" stroke-width=".21"/>
<path d="M139.6 38.9h20.3" fill="none" stroke="#0e0e0e" stroke-width=".25"/>
<circle cx="149.8" cy="38.9" r=".51" fill="#0e0e0e"/>
<circle cx="149.8" cy="38.9" r=".51" fill="none" stroke="#0e0e0e" stroke-width=".21"/>
<circle cx="159.9" cy="38.9" r=".51" fill="#0e0e0e"/>
<circle cx="159.9" cy="38.9" r=".51" fill="none" stroke="#0e0e0e" stroke-width=".21"/>
<path d="M139.6 46.5h10.2" fill="none" stroke="#0e0e0e" stroke-width=".25"/>
<circle cx="139.6" cy="46.5" r=".51" fill="#0e0e0e"/>
<circle cx="139.6" cy="46.5" r=".51" fill="none" stroke="#0e0e0e" stroke-width=".21"/>
<path d="M124.3 56.7h25.5" fill="none" stroke="#0e0e0e" stroke-width=".25"/>
<circle cx="131.9" cy="56.7" r=".51" fill="#0e0e0e"/>
<circle cx="131.9" cy="56.7" r=".51" fill="none" stroke="#0e0e0e" stroke-width=".21"/>
<path d="M114.1 56.7h-12.7v45.8" fill="none" stroke="#0e0e0e" stroke-width=".25"/>
<circle cx="101.4" cy="102.5" r=".51" fill="#0e0e0e"/>
<circle cx="101.4" cy="102.5" r=".51" fill="none" stroke="#0e0e0e" stroke-width=".21"/>
<circle cx="101.4" cy="97.4" r=".51" fill="#0e0e0e"/>
<circle cx="101.4" cy="97.4" r=".51" fill="none" stroke="#0e0e0e" stroke-width=".21"/>
<path d="M144.7 26.2h-12.8v30.5" fill="none" stroke="#0e0e0e" stroke-width=".25"/>
<circle cx="131.9" cy="56.7" r=".51" fill="#0e0e0e"/>
<circle cx="131.9" cy="56.7" r=".51" fill="none" stroke="#0e0e0e" stroke-width=".21"/>
<path d="M154.8 26.2h22.9v28" fill="none" stroke="#0e0e0e" stroke-width=".25"/>
<circle cx="177.7" cy="54.2" r=".51" fill="#0e0e0e"/>
<circle cx="177.7" cy="54.2" r=".51" fill="none" stroke="#0e0e0e" stroke-width=".21"/>
<path d="M142.1 74.5h7.7" fill="none" stroke="#0e0e0e" stroke-width=".25"/>
<circle cx="142.1" cy="74.5" r=".51" fill="#0e0e0e"/>
<circle cx="142.1" cy="74.5" r=".51" fill="none" stroke="#0e0e0e" stroke-width=".21"/>
<path d="M142.1 66.9h17.8v10.2" fill="none" stroke="#0e0e0e" stroke-width=".25"/>
<circle cx="149.8" cy="66.9" r=".51" fill="#0e0e0e"/>
<circle cx="149.8" cy="66.9" r=".51" fill="none" stroke="#0e0e0e" stroke-width=".21"/>
<circle cx="159.9" cy="66.9" r=".51" fill="#0e0e0e"/>
<circle cx="159.9" cy="66.9" r=".51" fill="none" stroke="#0e0e0e" stroke-width=".21"/>
<path d="M91.2 143.2h10.2v12.7h-30.5v-10.2" fill="none" stroke="#0e0e0e" stroke-width=".25"/>
<circle cx="101.4" cy="143.2" r=".51" fill="#0e0e0e"/>
<circle cx="101.4" cy="143.2" r=".51" fill="none" stroke="#0e0e0e" stroke-width=".21"/>
<path d="M81.1 153.4v12.7" fill="none" stroke="#0e0e0e" stroke-width=".25"/>
<circle cx="81.1" cy="158.5" r=".51" fill="#0e0e0e"/>
<circle cx="81.1" cy="158.5" r=".51" fill="none" stroke="#0e0e0e" stroke-width=".21"/>
<path d="M81.1 158.5h12.7" fill="none" stroke="#0e0e0e" stroke-width=".25"/>
<circle cx="81.1" cy="158.5" r=".51" fill="#0e0e0e"/>
<circle cx="81.1" cy="158.5" r=".51" fill="none" stroke="#0e0e0e" stroke-width=".21"/>
<circle cx="83.6" cy="158.5" r=".51" fill="#0e0e0e"/>
<circle cx="83.6" cy="158.5" r=".51" fill="none" stroke="#0e0e0e" stroke-width=".21"/>
<path d="M86.2 133h7.6" fill="none" stroke="#0e0e0e" stroke-width=".25"/>
<circle cx="93.8" cy="133" r=".51" fill="#0e0e0e"/>
<circle cx="93.8" cy="133" r=".51" fill="none" stroke="#0e0e0e" stroke-width=".21"/>
<path d="M93.8 125.4h-12.7v7.6" fill="none" stroke="#0e0e0e" stroke-width=".25"/>
<circle cx="86.2" cy="125.4" r=".51" fill="#0e0e0e"/>
<circle cx="86.2" cy="125.4" r=".51" fill="none" stroke="#0e0e0e" stroke-width=".21"/>
<circle cx="81.1" cy="125.4" r=".51" fill="#0e0e0e"/>
<circle cx="81.1" cy="125.4" r=".51" fill="none" stroke="#0e0e0e" stroke-width=".21"/>
<path d="M60.7 140.7h10.2" fill="none" stroke="#0e0e0e" stroke-width=".25"/>
<circle cx="63.3" cy="140.7" r=".51" fill="#0e0e0e"/>
<circle cx="63.3" cy="140.7" r=".51" fill="none" stroke="#0e0e0e" stroke-width=".21"/>
<path d="M205.7 107.6h30.6M63.3 148.3v7.6" fill="none" stroke="#0e0e0e" stroke-width=".25"/>
<circle cx="236.3" cy="107.6" r=".51" fill="#0e0e0e"/>
<circle cx="236.3" cy="107.6" r=".51" fill="none" stroke="#0e0e0e" stroke-width=".21"/>
<path d="M236.3 54.2v71.2h-15.3" fill="none" stroke="#0e0e0e" stroke-width=".25"/>
<circle cx="236.3" cy="107.6" r=".51" fill="#0e0e0e"/>
<circle cx="236.3" cy="107.6" r=".51" fill="none" stroke="#0e0e0e" stroke-width=".21"/>
<path d="M170.1 54.2h7.6" fill="none" stroke="#0e0e0e" stroke-width=".25"/>
<circle cx="177.7" cy="54.2" r=".51" fill="#0e0e0e"/>
<circle cx="177.7" cy="54.2" r=".51" fill="none" stroke="#0e0e0e" stroke-width=".21"/>
<path d="M177.7 54.2v15.2" fill="none" stroke="#0e0e0e" stroke-width=".25"/>
<circle cx="177.7" cy="54.2" r=".51" fill="#0e0e0e"/>
<circle cx="177.7" cy="54.2" r=".51" fill="none" stroke="#0e0e0e" stroke-width=".21"/>
<path d="M177.7 54.2h5.1" fill="none" stroke="#0e0e0e" stroke-width=".25"/>
<circle cx="177.7" cy="54.2" r=".51" fill="#0e0e0e"/>
<circle cx="177.7" cy="54.2" r=".51" fill="none" stroke="#0e0e0e" stroke-width=".21"/>
<path d="M190.5 122.9h5" fill="none" stroke="#0e0e0e" stroke-width=".25"/>
<circle cx="195.5" cy="122.9" r=".51" fill="#0e0e0e"/>
<circle cx="195.5" cy="122.9" r=".51" fill="none" stroke="#0e0e0e" stroke-width=".21"/>
<path d="M195.5 122.9h5.1" fill="none" stroke="#0e0e0e" stroke-width=".25"/>
<circle cx="195.5" cy="122.9" r=".51" fill="#0e0e0e"/>
<circle cx="195.5" cy="122.9" r=".51" fill="none" stroke="#0e0e0e" stroke-width=".21"/>
<path d="M177.7 122.9h2.6" fill="none" stroke="#0e0e0e" stroke-width=".25"/>
<circle cx="177.7" cy="122.9" r=".51" fill="#0e0e0e"/>
<circle cx="177.7" cy="122.9" r=".51" fill="none" stroke="#0e0e0e" stroke-width=".21"/>
<g font-size="2.3">
<text x="37.9" y="11.7">1</text>
<text x="110.9" y="11.7">2</text>
<text x="184.1" y="11.7">3</text>
<text x="257.1" y="11.7">4</text>
<text x="3.9" y="33.3">A</text>
<text x="291.4" y="33.3">A</text>
<text x="159.4" y="49.6" transform="rotate(-90 159.4 49.6)">8</text>
<text x="167" y="53.6">6</text>
<text x="151.8" y="56.2">7</text>
<text x="167" y="58.7">5</text>
<text x="159.4" y="64.9" transform="rotate(-90 159.4 64.9)">4</text>
<text x="207.8" y="69.9" transform="rotate(-90 207.8 69.9)">8</text>
<text x="200.3" y="76.5">1</text>
<text x="215.4" y="74">2</text>
<text x="4" y="81.6">B</text>
<text x="215.4" y="79.1">3</text>
<text x="291.5" y="81.6">B</text>
<text x="207.8" y="85.3" transform="rotate(-90 207.8 85.3)">4</text>
<text x="116.2" y="113.2" transform="rotate(-90 116.2 113.2)">8</text>
<text x="108.5" y="117.3">6</text>
<text x="123.8" y="119.8">7</text>
<text x="149.2" y="119.8">2</text>
<text x="156.9" y="115.7" transform="rotate(-90 156.9 115.7)">8</text>
<text x="210.3" y="118.3" transform="rotate(-90 210.3 118.3)">8</text>
<text x="108.5" y="122.3">5</text>
<text x="149.3" y="124.9">3</text>
<text x="164.5" y="122.3">1</text>
<text x="202.6" y="122.3">6</text>
<text x="217.9" y="124.9">7</text>
<text x="4" y="130">C</text>
<text x="116.2" y="128.5" transform="rotate(-90 116.2 128.5)">4</text>
<text x="156.9" y="131" transform="rotate(-90 156.9 131)">4</text>
<text x="202.7" y="127.4">5</text>
<text x="291.5" y="130">C</text>
<text x="80.6" y="136.1" transform="rotate(-90 80.6 136.1)">4</text>
<text x="210.3" y="133.6" transform="rotate(-90 210.3 133.6)">4</text>
<text x="73" y="140.1">3</text>
<text x="88.2" y="142.7">1</text>
<text x="72.9" y="145.2">2</text>
<text x="80.6" y="151.3" transform="rotate(-90 80.6 151.3)">8</text>
<text x="4" y="178.3">D</text>
<text x="201.9" y="178.3">Title</text>
<text x="291.4" y="178.3">D</text>
<text x="201.9" y="185.9">Size</text>
<text x="214.6" y="185.9">Number</text>
<text x="265.5" y="185.9">Revision</text>
<text x="203.2" y="189.7">A4</text>
<text x="201.9" y="193.5">Date:</text>
<text x="201.9" y="196.1">File:</text>
<text x="213.3" y="193.5">9/09/2022</text>
<text x="213.4" y="196.1">C:\Users\..\Chaotic.SchDoc</text>
<text x="252.8" y="196.1">Drawn By:</text>
<text x="252.8" y="193.5">Sheet</text>
<text x="259.6" y="193.5">of</text>
<text x="37.9" y="199.9">1</text>
<text x="110.9" y="199.9">2</text>
<text x="184.1" y="199.9">3</text>
<text x="257.1" y="199.9">4</text>
</g>
<g font-size="2.3" fill="#0e0e0e">
<text x="152.3" y="23.1">R1</text>
<text x="152.3" y="25.7">47K</text>
<text x="141.9" y="41.4">C1</text>
<text x="141.9" y="44">33uF</text>
<text x="152.1" y="45.8">100nF</text>
<text x="152.1" y="43.2">C2</text>
<text x="121.8" y="53.6">R5</text>
<text x="162.5" y="48.6">U1B</text>
<text x="162.5" y="51.1">LMC6062IN</text>
<text x="182.8" y="53.6">47K</text>
<text x="182.8" y="51.1">R2</text>
<text x="218.4" y="53.6">9K1</text>
<text x="218.4" y="51.1">R3</text>
<text x="233.7" y="53.6">1K5</text>
<text x="233.7" y="51.1">R4</text>
<text x="121.8" y="56.2">47K</text>
<text x="195.5" y="58.7">D1</text>
<text x="208.3" y="58.7">D2</text>
<text x="134.5" y="61.3">V3</text>
<text x="195.5" y="61.3">BAV20</text>
<text x="208.3" y="61.3">BAV20</text>
<text x="144.4" y="71.2">C3</text>
<text x="152.1" y="71.2">C4</text>
<text x="210.8" y="68.9">U1A</text>
<text x="210.8" y="71.5">LMC6062IN</text>
<text x="144.4" y="73.7">33uF</text>
<text x="152.1" y="73.7">100nF</text>
<text x="178.5" y="76.3">47K</text>
<text x="178.5" y="73.7">R6</text>
<text x="162.5" y="89.3">C5</text>
<text x="109.1" y="94.4">RV1</text>
<text x="121.8" y="94.4">RV2</text>
<text x="162.5" y="91.8">1uF</text>
<text x="109.1" y="96.9">47K</text>
<text x="114.1" y="102">1uF</text>
<text x="114.1" y="99.4">C6</text>
<text x="121.8" y="96.9">100K</text>
<text x="162.2" y="106.8">C9</text>
<text x="172.4" y="107.6">33uF</text>
<text x="172.4" y="105">C8</text>
<text x="203.2" y="107.1">1uF</text>
<text x="203.2" y="104.5">C7</text>
<text x="162.2" y="109.3">100nF</text>
<text x="119.2" y="114.7">U3B</text>
<text x="119.2" y="117.3">LMC6062IN</text>
<text x="142.1" y="119.8">47K</text>
<text x="142.1" y="117.3">R7</text>
<text x="159.9" y="117.3">U2A</text>
<text x="159.9" y="119.8">LMC6062IN</text>
<text x="187.9" y="119.8">R8</text>
<text x="213.4" y="119.8">U2B</text>
<text x="132" y="124.9">V2</text>
<text x="187.9" y="122.3">47K</text>
<text x="213.4" y="122.3">LMC6062IN</text>
<text x="56.4" y="129.7">R9</text>
<text x="86.1" y="127.4">C10</text>
<text x="96.1" y="129.7">C11</text>
<text x="175.2" y="127.4">V1</text>
<text x="56.4" y="132.2">10K</text>
<text x="58.2" y="137.6">R10</text>
<text x="86.1" y="132.5">100nF</text>
<text x="96.1" y="132.2">33uF</text>
<text x="104" y="137.6">R11</text>
<text x="58.2" y="140.1">5K</text>
<text x="104" y="140.1">150K</text>
<text x="162.2" y="142.5">C12</text>
<text x="172.4" y="142.5">C13</text>
<text x="63.2" y="147.8">100nF</text>
<text x="65.8" y="145.2">C14</text>
<text x="83.6" y="147.8">U3A</text>
<text x="104" y="147.8">V0</text>
<text x="162.2" y="145">100nF</text>
<text x="172.4" y="145">33uF</text>
<text x="56.4" y="152.6">10K</text>
<text x="56.4" y="150.1">R12</text>
<text x="83.6" y="150.3">LMC6062IN</text>
<text x="96.1" y="161">C15</text>
<text x="85.9" y="165.3">100nF</text>
<text x="85.9" y="162.8">C16</text>
<text x="96.1" y="163.5">33uF</text>
</g>
<g font-size="2.3" fill="#262626">
<text x="157.9" y="30.7">+6V</text>
<text x="137.1" y="53.6">GND</text>
<text x="206.2" y="63.8">+6V</text>
<text x="167.6" y="66.4">GND</text>
<text x="139.7" y="81.6">GND</text>
<text x="158.2" y="81.6">-6V</text>
<text x="216" y="86.7">GND</text>
<text x="206.5" y="91.8">-6V</text>
<text x="155.4" y="96.9">+6V</text>
<text x="114.6" y="107.1">+6V</text>
<text x="208.8" y="112.1">+6V</text>
<text x="167.6" y="117.3">GND</text>
<text x="53.6" y="122.3">+6V</text>
<text x="79.3" y="122.3">-6V</text>
<text x="104.1" y="130">GND</text>
<text x="114.9" y="135">-6V</text>
<text x="144.8" y="132.5">GND</text>
<text x="198.2" y="135">GND</text>
<text x="91.4" y="140.1">GND</text>
<text x="209" y="140.1">-6V</text>
<text x="155.6" y="152.9">-6V</text>
<text x="167.6" y="152.9">GND</text>
<text x="53.8" y="160.5">-6V</text>
<text x="60.8" y="163">GND</text>
<text x="79" y="170.7">+6V</text>
<text x="91.4" y="173.2">GND</text>
</g>
</svg>
